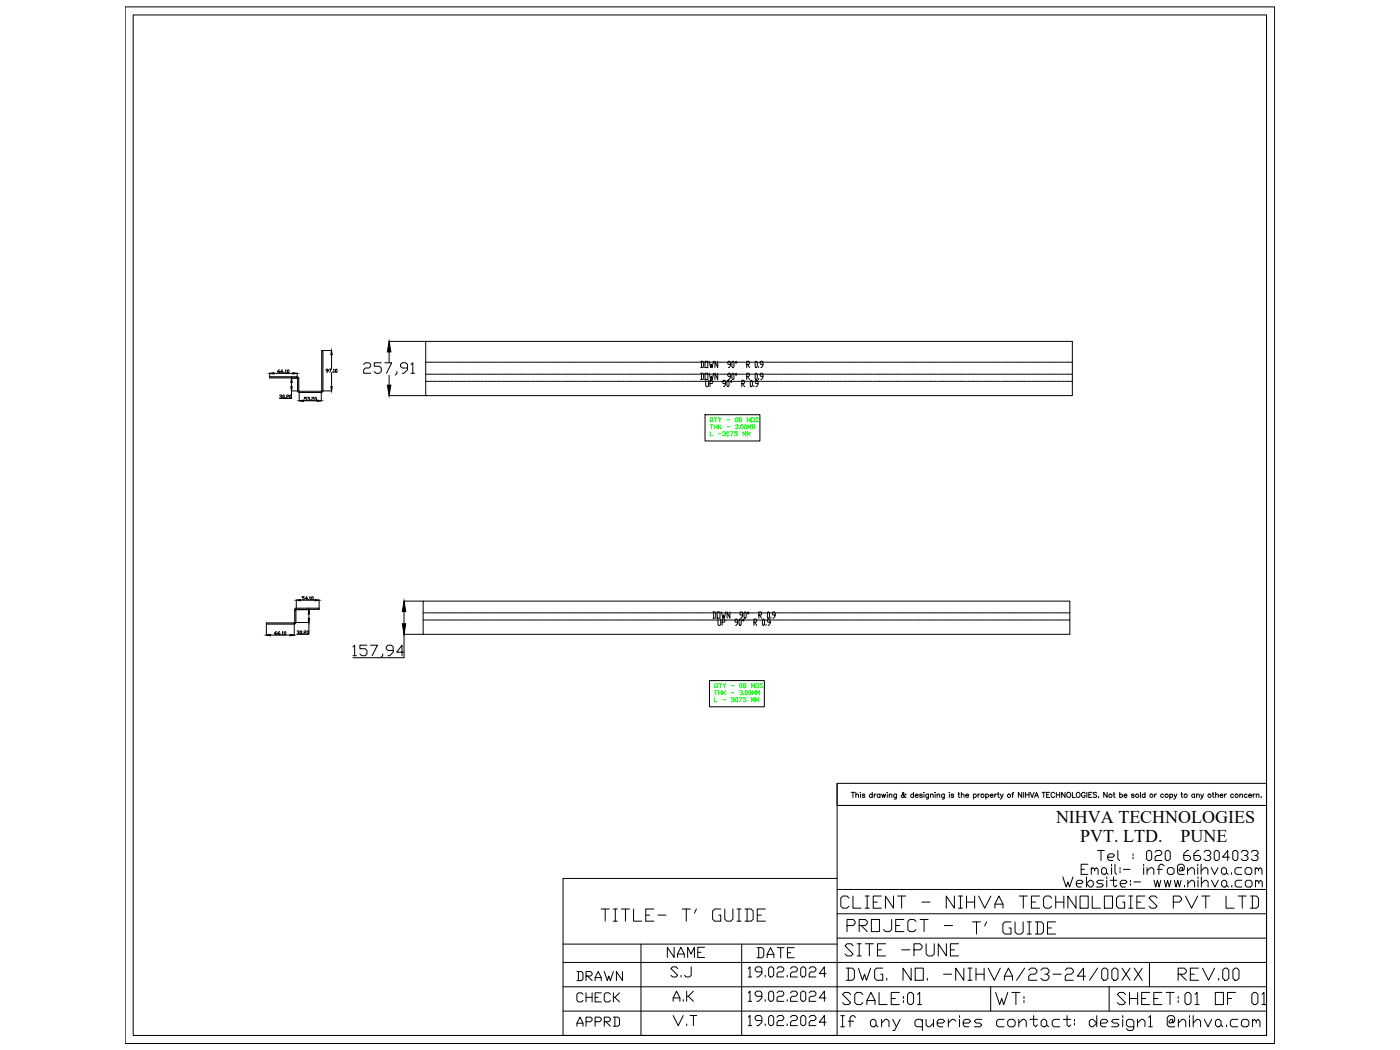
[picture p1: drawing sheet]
<svg xmlns="http://www.w3.org/2000/svg" width="1219mm" height="914mm" viewBox="0 0 1219 914" stroke-linecap="round" stroke-linejoin="round" font-family="sans-serif">
<!-- layer: 0 -->
<g fill="none" stroke="#000" stroke-width=".87">
<path d="M109 6h1001v903h-1001zM116 13h987v889h-987zM339 297h595v48h-563v-48M280 305h1v35h-1zM281 305h8M289 309v12M317 317l1-1h3l2 1v2l-2 1h-3l-1 2v3h6M332 316h-6v3h4l2 1v4l-2 1h-3l-1-1M335 316h6l-4 9M339 306v10M358 317l1-1v9M371 315h2"/>
<path d="M373 315h.1M374 315h2M377 315h.1M378 315h2M380 315h1M381 315h3M384 315h1M385 315h2M388 315h.1M389 315h2M392 315h.1M393 315h2"/>
<path d="M395 315h1M396 315h3M399 315h.1M400 315h2M403 315h.1M404 315h2M406 315h1M407 315h3M410 315h1M411 315h2M414 315h.1M415 315h2"/>
<path d="M418 315h.1M419 315h2M421 315h1M422 315h3M425 315h1M426 315h2M429 315h.1M430 315h2M433 315h.1M433 315h3M436 315h1M437 315h2"/>
<path d="M440 315h.1M441 315h2M444 315h.1M445 315h2M447 315h1M448 315h3M451 315h1M452 315h2M455 315h.1M456 315h2M459 315h.1M459 315h3"/>
<path d="M462 315h1M463 315h3M466 315h.1M467 315h2M470 315h.1M471 315h2M473 315h1M474 315h3M477 315h1M478 315h2M481 315h.1M482 315h2"/>
<path d="M485 315h.1M486 315h2M488 315h1M489 315h3M492 315h.1M493 315h2M496 315h.1M497 315h2M499 315h1M500 315h3M503 315h1M504 315h2"/>
<path d="M507 315h.1M508 315h2M511 315h.1M512 315h2M514 315h1M515 315h3M518 315h1M519 315h2M522 315h.1M523 315h2M526 315h.1M526 315h3"/>
<path d="M529 315h1M530 315h2M533 315h.1M534 315h2M537 315h.1M538 315h2M540 315h1M541 315h3M544 315h1M545 315h2M548 315h.1M549 315h2"/>
<path d="M552 315h.1M553 315h2M555 315h1M556 315h3M559 315h1M560 315h2M563 315h.1M564 315h2M566 315h1M567 315h3M570 315h1M571 315h2"/>
<path d="M574 315h.1M575 315h2M578 315h.1M579 315h2M581 315h1M582 315h3M585 315h1M586 315h2M589 315h.1M590 315h2M593 315h.1M593 315h3"/>
<path d="M596 315h1M597 315h3M600 315h.1M601 315h2M604 315h.1M605 315h2M668 315h2M671 315h.1M672 315h2M674 315h1M675 315h3M678 315h1"/>
<path d="M679 315h2M682 315h.1M683 315h2M686 315h.1M687 315h2M689 315h1M690 315h3M693 315h.1M694 315h2M697 315h.1M698 315h2M700 315h1"/>
<path d="M701 315h3M704 315h1M705 315h2M708 315h.1M709 315h2M712 315h.1M713 315h2M715 315h1M716 315h3M719 315h1M720 315h2M723 315h.1"/>
<path d="M724 315h2M727 315h.1M727 315h3M730 315h1M731 315h2M734 315h.1M735 315h2M738 315h.1M739 315h2M741 315h1M742 315h3M745 315h1"/>
<path d="M746 315h2M749 315h.1M750 315h2M753 315h.1M753 315h3M756 315h1M757 315h3M760 315h.1M761 315h2M764 315h.1M765 315h2M767 315h1"/>
<path d="M768 315h3M771 315h1M772 315h2M775 315h.1M776 315h2M779 315h.1M780 315h2M782 315h1M783 315h3M786 315h.1M787 315h2M790 315h.1"/>
<path d="M791 315h2M793 315h1M794 315h3M797 315h1M798 315h2M801 315h.1M802 315h2M805 315h.1M806 315h2M808 315h1M809 315h3M812 315h1"/>
<path d="M813 315h2M816 315h.1M817 315h2M820 315h.1M820 315h3M823 315h1M824 315h3M827 315h.1M828 315h2M831 315h.1M832 315h2M834 315h1"/>
<path d="M835 315h3M838 315h1M839 315h2M842 315h.1M843 315h2M846 315h.1M846 315h3M849 315h1M850 315h3M853 315h.1M854 315h2M857 315h.1"/>
<path d="M858 315h2M860 315h1M861 315h3M864 315h1M865 315h2M868 315h.1M869 315h2M872 315h.1M873 315h2M875 315h1M876 315h3M879 315h1"/>
<path d="M880 315h2M883 315h.1M884 315h2M886 315h1M887 315h3M890 315h1M891 315h2M894 315h.1M895 315h2M898 315h.1M899 315h2M901 315h1"/>
<path d="M902 315h3M905 315h1M906 315h2M909 315h.1M910 315h2M913 315h.1M913 315h3M916 315h1M917 315h3M920 315h.1M921 315h2M924 315h.1"/>
<path d="M925 315h2M927 315h1M928 315h3M931 315h1M932 315h2M235 325v4h24v-1h-24M239 325h16M243 322l-1 1v1v1l2-1-1-1h-1M246 322l-1 1v1v1l2-1-1-1h-1M248 324v1M248 323l1-1v3M248 325h1"/>
<path d="M251 322l1 1-1 2-1-1zM254 329h6M254 333v4M259 329v11h1v-11M259 328l1 1M259 325v3M286 323h-2v-1h2v1l-2 1M287 321h1l-1 3M289 324v13M289 324h.1M290 322l1-1v3M290 324h1"/>
<path d="M292 322h2l-1 2h-1zM339 327v8M346 324v1l-2 2M355 320h-5l-1-1v-2l1-1h3l2 1v5l-3 3h-2M358 325h3M371 332h2M371 326h2M373 332h.1M373 326h.1M374 332h2M374 326h2M377 332h.1"/>
<path d="M377 326h.1M378 332h2M378 326h2M380 332h1M380 326h1M381 332h3M381 326h3M384 332h1M384 326h1M385 332h2M385 326h2M388 332h.1"/>
<path d="M388 326h.1M389 332h2M389 326h2M392 332h.1M392 326h.1M393 332h2M393 326h2M395 332h1M395 326h1M396 332h3M396 326h3M399 332h.1"/>
<path d="M399 326h.1M400 332h2M400 326h2M403 332h.1M403 326h.1M404 332h2M404 326h2M406 332h1M406 326h1M407 332h3M407 326h3M410 332h1"/>
<path d="M410 326h1M411 332h2M411 326h2M414 332h.1M414 326h.1M415 332h2M415 326h2M418 332h.1M418 326h.1M419 332h2M419 326h2M421 332h1"/>
<path d="M421 326h1M422 332h3M422 326h3M425 332h1M425 326h1M426 332h2M426 326h2M429 332h.1M429 326h.1M430 332h2M430 326h2M433 332h.1"/>
<path d="M433 326h.1M433 332h3M433 326h3M436 332h1M436 326h1M437 332h2M437 326h2M440 332h.1M440 326h.1M441 332h2M441 326h2M444 332h.1"/>
<path d="M444 326h.1M445 332h2M445 326h2M447 332h1M447 326h1M448 332h3M448 326h3M451 332h1M451 326h1M452 332h2M452 326h2M455 332h.1"/>
<path d="M455 326h.1M456 332h2M456 326h2M459 332h.1M459 326h.1M459 332h3M459 326h3M462 332h1M462 326h1M463 332h3M463 326h3M466 332h.1"/>
<path d="M466 326h.1M467 332h2M467 326h2M470 332h.1M470 326h.1M471 332h2M471 326h2M473 332h1M473 326h1M474 332h3M474 326h3M477 332h1"/>
<path d="M477 326h1M478 332h2M478 326h2M481 332h.1M481 326h.1M482 332h2M482 326h2M485 332h.1M485 326h.1M486 332h2M486 326h2M488 332h1"/>
<path d="M488 326h1M489 332h3M489 326h3M492 332h.1M492 326h.1M493 332h2M493 326h2M496 332h.1M496 326h.1M497 332h2M497 326h2M499 332h1"/>
<path d="M499 326h1M500 332h3M500 326h3M503 332h1M503 326h1M504 332h2M504 326h2M507 332h.1M507 326h.1M508 332h2M508 326h2M511 332h.1"/>
<path d="M511 326h.1M512 332h2M512 326h2M514 332h1M514 326h1M515 332h3M515 326h3M518 332h1M518 326h1M519 332h2M519 326h2M522 332h.1"/>
<path d="M522 326h.1M523 332h2M523 326h2M526 332h.1M526 326h.1M526 332h3M526 326h3M529 332h1M529 326h1M530 332h2M530 326h2M533 332h.1"/>
<path d="M533 326h.1M534 332h2M534 326h2M537 332h.1M537 326h.1M538 332h2M538 326h2M540 332h1M540 326h1M541 332h3M541 326h3M544 332h1"/>
<path d="M544 326h1M545 332h2M545 326h2M548 332h.1M548 326h.1M549 332h2M549 326h2M552 332h.1M552 326h.1M553 332h2M553 326h2M555 332h1"/>
<path d="M555 326h1M556 332h3M556 326h3M559 332h1M559 326h1M560 332h2M560 326h2M563 332h.1M563 326h.1M564 332h2M564 326h2M566 332h1"/>
<path d="M566 326h1M567 332h3M567 326h3M570 332h1M570 326h1M571 332h2M571 326h2M574 332h.1M574 326h.1M575 332h2M575 326h2M578 332h.1"/>
<path d="M578 326h.1M579 332h2M579 326h2M581 332h1M581 326h1M582 332h3M582 326h3M585 332h1M585 326h1M586 332h2M586 326h2M589 332h.1"/>
<path d="M589 326h.1M590 332h2M590 326h2M593 332h.1M593 326h.1M593 332h3M593 326h3M596 332h1M596 326h1M597 332h3M597 326h3M600 332h.1"/>
<path d="M600 326h.1M601 332h2M601 326h2M604 332h.1M604 326h.1M605 332h2M605 326h2M668 332h2M668 326h2M671 332h.1M671 326h.1M672 332h2"/>
<path d="M672 326h2M674 332h1M674 326h1M675 332h3M675 326h3M678 332h1M678 326h1M679 332h2M679 326h2M682 332h.1M682 326h.1M683 332h2"/>
<path d="M683 326h2M686 332h.1M686 326h.1M687 332h2M687 326h2M689 332h1M689 326h1M690 332h3M690 326h3M693 332h.1M693 326h.1M694 332h2"/>
<path d="M694 326h2M697 332h.1M697 326h.1M698 332h2M698 326h2M700 332h1M700 326h1M701 332h3M701 326h3M704 332h1M704 326h1M705 332h2"/>
<path d="M705 326h2M708 332h.1M708 326h.1M709 332h2M709 326h2M712 332h.1M712 326h.1M713 332h2M713 326h2M715 332h1M715 326h1M716 332h3"/>
<path d="M716 326h3M719 332h1M719 326h1M720 332h2M720 326h2M723 332h.1M723 326h.1M724 332h2M724 326h2M727 332h.1M727 326h.1M727 332h3"/>
<path d="M727 326h3M730 332h1M730 326h1M731 332h2M731 326h2M734 332h.1M734 326h.1M735 332h2M735 326h2M738 332h.1M738 326h.1M739 332h2"/>
<path d="M739 326h2M741 332h1M741 326h1M742 332h3M742 326h3M745 332h1M745 326h1M746 332h2M746 326h2M749 332h.1M749 326h.1M750 332h2"/>
<path d="M750 326h2M753 332h.1M753 326h.1M753 332h3M753 326h3M756 332h1M756 326h1M757 332h3M757 326h3M760 332h.1M760 326h.1M761 332h2"/>
<path d="M761 326h2M764 332h.1M764 326h.1M765 332h2M765 326h2M767 332h1M767 326h1M768 332h3M768 326h3M771 332h1M771 326h1M772 332h2"/>
<path d="M772 326h2M775 332h.1M775 326h.1M776 332h2M776 326h2M779 332h.1M779 326h.1M780 332h2M780 326h2M782 332h1M782 326h1M783 332h3"/>
<path d="M783 326h3M786 332h.1M786 326h.1M787 332h2M787 326h2M790 332h.1M790 326h.1M791 332h2M791 326h2M793 332h1M793 326h1M794 332h3"/>
<path d="M794 326h3M797 332h1M797 326h1M798 332h2M798 326h2M801 332h.1M801 326h.1M802 332h2M802 326h2M805 332h.1M805 326h.1M806 332h2"/>
<path d="M806 326h2M808 332h1M808 326h1M809 332h3M809 326h3M812 332h1M812 326h1M813 332h2M813 326h2M816 332h.1M816 326h.1M817 332h2"/>
<path d="M817 326h2M820 332h.1M820 326h.1M820 332h3M820 326h3M823 332h1M823 326h1M824 332h3M824 326h3M827 332h.1M827 326h.1M828 332h2"/>
<path d="M828 326h2M831 332h.1M831 326h.1M832 332h2M832 326h2M834 332h1M834 326h1M835 332h3M835 326h3M838 332h1M838 326h1M839 332h2"/>
<path d="M839 326h2M842 332h.1M842 326h.1M843 332h2M843 326h2M846 332h.1M846 326h.1M846 332h3M846 326h3M849 332h1M849 326h1M850 332h3"/>
<path d="M850 326h3M853 332h.1M853 326h.1M854 332h2M854 326h2M857 332h.1M857 326h.1M858 332h2M858 326h2M860 332h1M860 326h1M861 332h3"/>
<path d="M861 326h3M864 332h1M864 326h1M865 332h2M865 326h2M868 332h.1M868 326h.1M869 332h2M869 326h2M872 332h.1M872 326h.1M873 332h2"/>
<path d="M873 326h2M875 332h1M875 326h1M876 332h3M876 326h3M879 332h1M879 326h1M880 332h2M880 326h2M883 332h.1M883 326h.1M884 332h2"/>
<path d="M884 326h2M886 332h1M886 326h1M887 332h3M887 326h3M890 332h1M890 326h1M891 332h2M891 326h2M894 332h.1M894 326h.1M895 332h2"/>
<path d="M895 326h2M898 332h.1M898 326h.1M899 332h2M899 326h2M901 332h1M901 326h1M902 332h3M902 326h3M905 332h1M905 326h1M906 332h2"/>
<path d="M906 326h2M909 332h.1M909 326h.1M910 332h2M910 326h2M913 332h.1M913 326h.1M913 332h3M913 326h3M916 332h1M916 326h1M917 332h3"/>
<path d="M917 326h3M920 332h.1M920 326h.1M921 332h2M921 326h2M924 332h.1M924 326h.1M925 332h2M925 326h2M927 332h1M927 326h1M928 332h3"/>
<path d="M928 326h3M931 332h1M931 326h1M932 332h2M932 326h2M244 344h1l-1 1M245 345v1v1l-1-1M247 344h1l-1 3-1-1zM249 346v1M249 344h1h1v1l-2 1v1h2M252 344h1h1l-1 3-1-1zM254 340h5"/>
<path d="M254 340v7h-10M259 340l2 2h19v-1h-19M260 340l1 1M261 341v8M264 349h12M267 346h-2v1h2l-1 2-1-1M268 346h1l1 1h-1M269 347l1 1-1 1-1-1M270 348v1M271 346h1h1v1l-2 1v1h2M274 346h1h1l-1 3-1-1zM280 342v7"/>
<path d="M280 340v1M281 340l-1 2M281 340h8M339 345h32M614 361h48v23h-48zM265 520h-2v1h2v1h-2M258 530l-1 1M258 531h11M258 522v9h20v-1h-20M262 523h12M268 521h-2l1-1v2M269 522h.1"/>
<path d="M269 535v3M270 520v2M270 522h.1M271 520h1h1l-1 2h-1zM278 522v9M352 523h16M352 533v10M368 534h2M368 540h2M371 534h.1M371 540h.1M372 534h2"/>
<path d="M372 540h2M374 534h1M374 540h1M375 534h3M375 540h3M378 534h1M378 540h1M379 534h2M379 540h2M382 534h.1M382 540h.1M383 534h2"/>
<path d="M383 540h2M386 534h.1M386 540h.1M387 534h2M387 540h2M389 534h1M389 540h1M390 534h3M390 540h3M393 534h1M393 540h1M394 534h2"/>
<path d="M394 540h2M397 534h.1M397 540h.1M398 534h2M398 540h2M401 534h.1M401 540h.1M401 534h3M401 540h3M404 534h1M404 540h1M405 534h2"/>
<path d="M405 540h2M408 534h.1M408 540h.1M409 534h2M409 540h2M412 534h.1M412 540h.1M413 534h2M413 540h2M415 534h1M415 540h1M416 534h3"/>
<path d="M416 540h3M419 534h1M419 540h1M420 534h2M420 540h2M423 534h.1M423 540h.1M424 534h2M424 540h2M427 534h.1M427 540h.1M428 534h2"/>
<path d="M428 540h2M430 534h1M430 540h1M431 534h3M431 540h3M434 534h.1M434 540h.1M435 534h2M435 540h2M438 534h.1M438 540h.1M439 534h2"/>
<path d="M439 540h2M441 534h1M441 540h1M442 534h3M442 540h3M445 534h1M445 540h1M446 534h2M446 540h2M449 534h.1M449 540h.1M450 534h2"/>
<path d="M450 540h2M453 534h.1M453 540h.1M454 534h2M454 540h2M456 534h1M456 540h1M457 534h3M457 540h3M460 534h1M460 540h1M461 534h2"/>
<path d="M461 540h2M464 534h.1M464 540h.1M465 534h2M465 540h2M467 534h1M467 540h1M468 534h3M468 540h3M471 534h1M471 540h1M472 534h2"/>
<path d="M472 540h2M475 534h.1M475 540h.1M476 534h2M476 540h2M479 534h.1M479 540h.1M480 534h2M480 540h2M482 534h1M482 540h1M483 534h3"/>
<path d="M483 540h3M486 534h1M486 540h1M487 534h2M487 540h2M490 534h.1M490 540h.1M491 534h2M491 540h2M494 534h.1M494 540h.1M494 534h3"/>
<path d="M494 540h3M497 534h1M497 540h1M498 534h3M498 540h3M501 534h.1M501 540h.1M502 534h2M502 540h2M505 534h.1M505 540h.1M506 534h2"/>
<path d="M506 540h2M508 534h1M508 540h1M509 534h3M509 540h3M512 534h1M512 540h1M513 534h2M513 540h2M516 534h.1M516 540h.1M517 534h2"/>
<path d="M517 540h2M520 534h.1M520 540h.1M521 534h2M521 540h2M523 534h1M523 540h1M524 534h3M524 540h3M527 534h1M527 540h1M528 534h2"/>
<path d="M528 540h2M531 534h.1M531 540h.1M532 534h2M532 540h2M534 534h1M534 540h1M535 534h3M535 540h3M538 534h1M538 540h1M539 534h2"/>
<path d="M539 540h2M542 534h.1M542 540h.1M543 534h2M543 540h2M546 534h.1M546 540h.1M547 534h2M547 540h2M549 534h1M549 540h1M550 534h3"/>
<path d="M550 540h3M553 534h1M553 540h1M554 534h2M554 540h2M557 534h.1M557 540h.1M558 534h2M558 540h2M561 534h.1M561 540h.1M561 534h3"/>
<path d="M561 540h3M564 534h1M564 540h1M565 534h3M565 540h3M568 534h.1M568 540h.1M569 534h2M569 540h2M572 534h.1M572 540h.1M573 534h2"/>
<path d="M573 540h2M575 534h1M575 540h1M576 534h3M576 540h3M579 534h1M579 540h1M580 534h2M580 540h2M583 534h.1M583 540h.1M584 534h2"/>
<path d="M584 540h2M587 534h.1M587 540h.1M587 534h3M587 540h3M590 534h1M590 540h1M591 534h3M591 540h3M594 534h.1M594 540h.1M595 534h2"/>
<path d="M595 540h2M598 534h.1M598 540h.1M599 534h2M599 540h2M601 534h1M601 540h1M602 534h3M602 540h3M605 534h1M605 540h1M606 534h2"/>
<path d="M606 540h2M609 534h.1M609 540h.1M610 534h2M610 540h2M613 534h.1M613 540h.1M614 534h2M614 540h2M616 534h1M616 540h1M680 534h.1"/>
<path d="M680 540h.1M681 534h2M681 540h2M683 534h1M683 540h1M684 534h3M684 540h3M687 534h1M687 540h1M688 534h2M688 540h2M691 534h.1"/>
<path d="M691 540h.1M692 534h2M692 540h2M695 534h.1M695 540h.1M695 534h3M695 540h3M698 534h1M698 540h1M699 534h2M699 540h2M702 534h.1"/>
<path d="M702 540h.1M703 534h2M703 540h2M706 534h.1M706 540h.1M707 534h2M707 540h2M709 534h1M709 540h1M710 534h3M710 540h3M713 534h1"/>
<path d="M713 540h1M714 534h2M714 540h2M717 534h.1M717 540h.1M718 534h2M718 540h2M721 534h.1M721 540h.1M721 534h3M721 540h3M724 534h1"/>
<path d="M724 540h1M725 534h3M725 540h3M728 534h.1M728 540h.1M729 534h2M729 540h2M732 534h.1M732 540h.1M733 534h2M733 540h2M735 534h1"/>
<path d="M735 540h1M736 534h3M736 540h3M739 534h1M739 540h1M740 534h2M740 540h2M743 534h.1M743 540h.1M744 534h2M744 540h2M747 534h.1"/>
<path d="M747 540h.1M748 534h2M748 540h2M750 534h1M750 540h1M751 534h3M751 540h3M754 534h.1M754 540h.1M755 534h2M755 540h2M758 534h.1"/>
<path d="M758 540h.1M759 534h2M759 540h2M761 534h1M761 540h1M762 534h3M762 540h3M765 534h1M765 540h1M766 534h2M766 540h2M769 534h.1"/>
<path d="M769 540h.1M770 534h2M770 540h2M773 534h.1M773 540h.1M774 534h2M774 540h2M776 534h1M776 540h1M777 534h3M777 540h3M780 534h1"/>
<path d="M780 540h1M781 534h2M781 540h2M784 534h.1M784 540h.1M785 534h2M785 540h2M788 534h.1M788 540h.1M788 534h3M788 540h3M791 534h1"/>
<path d="M791 540h1M792 534h2M792 540h2M795 534h.1M795 540h.1M796 534h2M796 540h2M799 534h.1M799 540h.1M800 534h2M800 540h2M802 534h1"/>
<path d="M802 540h1M803 534h3M803 540h3M806 534h1M806 540h1M807 534h2M807 540h2M810 534h.1M810 540h.1M811 534h2M811 540h2M814 534h.1"/>
<path d="M814 540h.1M815 534h2M815 540h2M817 534h1M817 540h1M818 534h3M818 540h3M821 534h.1M821 540h.1M822 534h2M822 540h2M825 534h.1"/>
<path d="M825 540h.1M826 534h2M826 540h2M828 534h1M828 540h1M829 534h3M829 540h3M832 534h1M832 540h1M833 534h2M833 540h2M836 534h.1"/>
<path d="M836 540h.1M837 534h2M837 540h2M840 534h.1M840 540h.1M841 534h2M841 540h2M843 534h1M843 540h1M844 534h3M844 540h3M847 534h1"/>
<path d="M847 540h1M848 534h2M848 540h2M851 534h.1M851 540h.1M852 534h2M852 540h2M855 534h.1M855 540h.1M855 534h3M855 540h3M858 534h1"/>
<path d="M858 540h1M859 534h2M859 540h2M862 534h.1M862 540h.1M863 534h2M863 540h2M866 534h.1M866 540h.1M867 534h2M867 540h2M869 534h1"/>
<path d="M869 540h1M870 534h3M870 540h3M873 534h1M873 540h1M874 534h2M874 540h2M877 534h.1M877 540h.1M878 534h2M878 540h2M881 534h.1"/>
<path d="M881 540h.1M881 534h3M881 540h3M884 534h1M884 540h1M885 534h3M885 540h3M888 534h.1M888 540h.1M889 534h2M889 540h2M892 534h.1"/>
<path d="M892 540h.1M893 534h2M893 540h2M895 534h1M895 540h1M896 534h3M896 540h3M899 534h1M899 540h1M900 534h2M900 540h2M903 534h.1"/>
<path d="M903 540h.1M904 534h2M904 540h2M907 534h.1M907 540h.1M908 534h2M908 540h2M910 534h1M910 540h1M911 534h3M911 540h3M914 534h1"/>
<path d="M914 540h1M915 534h2M915 540h2M918 534h.1M918 540h.1M919 534h2M919 540h2M921 534h1M921 540h1M922 534h3M922 540h3M925 534h1"/>
<path d="M925 540h1M926 534h2M926 540h2M929 534h.1M929 540h.1M930 534h2M930 540h2M232 544h24v-2h-24v11M236 553h17M241 550l-2 1v1l2 1v-1l-2-1M243 550l-1 1v1l1 1 1-1-2-1M245 552v1"/>
<path d="M246 551v-1v3M246 553h1M248 551v-1l1 1-1 2v-1zM256 544l2-2v-11h-1v11h12v10h-10M256 544v9M257 542h-1M259 550h2l-1 1M260 551h1l-1 1h-1M261 550h2l-1 2h-1zM264 552h.1M265 550h1v1h-1v1h1M267 550h2l-1 2h-1z"/>
<path d="M352 552h580v-29h-564v29M352 552v21h-45M307 563l2-1v9M307 571h3M320 562h-7v3h5l2 1v3l-2 2h-3l-2-2M323 562h6l-5 9M333 569v2l-1 2M342 566h-4l-2-1v-2l2-1h3l1 1v5l-3 3h-1M352 568h-6l4-6v9M618 593h48v23h-48zM729 682h374v19h-374zM729 682v220h-239v-137h239"/>
<path d="M741 690h3M743 690v4M745 692h1h1l1 2M745 690v4M749 690h.1M749 692v2M753 692h-1h-1v1h2v1h-1h-1M760 692a1.4 1.4 0 0 0-2 0 1.4 1.4 0 0 0 0 2 1.4 1.4 0 0 0 2 0M760 690v4M761 692v2M763 692h-1l-1 1M766 692a1.4 1.4 0 0 0-2 0 1.4 1.4 0 0 0 0 2 1.4 1.4 0 0 0 2 0"/>
<path d="M766 692v2M768 692l1 2 1-2v2l1-2M772 690h.1M773 692v2M774 692h1h2v2M774 692v2M781 692v4h-2M781 692a1.4 1.4 0 0 0-2 0 1.4 1.4 0 0 0 0 2 1.4 1.4 0 0 0 2 0M789 692a2.7 2.7 0 0 1-4 2v-1l2-2v-1l-1 1v1l2 2h1M796 692a1.5 1.5 0 0 0-3 0 1.4 1.4 0 0 0 0 2 1.5 1.5 0 0 0 3 0M796 690v4M797 693h3a1.4 1.4 0 0 0-2-1 1.4 1.4 0 0 0-1 1 1.4 1.4 0 0 0 1 1h2"/>
<path d="M803 692h-1h-1l2 1v1h-1h-1M804 690h.1M805 692v2M809 692l-1 4h-1M809 692a1.4 1.4 0 0 0-2 0 1.4 1.4 0 0 0 0 2 1.4 1.4 0 0 0 2 0M810 692h1h1l1 2M810 692v2M814 690h.1M814 692v2M816 692h1h1v2M816 692v2M822 692v4h-2"/>
<path d="M822 692a1.4 1.4 0 0 0-2 0 1.4 1.4 0 0 0 0 2 1.4 1.4 0 0 0 2 0M827 690h.1M827 692v2M831 692h-1h-2v1h2l1 1h-1h-2M834 692h2M835 690v4h1M837 692h1h1l1 2M837 690v4M841 693h3a1.4 1.4 0 0 0-2-1 1.4 1.4 0 0 0-1 1 1.4 1.4 0 0 0 1 1h2M848 692a1.4 1.4 0 0 1 2 0 1.4 1.4 0 0 1 0 2 1.4 1.4 0 0 1-2 0M848 692v4M852 692v2"/>
<path d="M853 692h-1v1M858 692a1.5 1.5 0 0 1 3 0 1.4 1.4 0 0 1 0 2 1.5 1.5 0 0 1-3 0M858 692v4M862 693h3a1.4 1.4 0 0 0-2-1 1.4 1.4 0 0 0-1 1 1.4 1.4 0 0 0 1 1h2M866 692v2M868 692h-1l-1 1M869 692h1M869 690v4h1M871 692l1 2 2-2M872 694l-1 2M881 692h2M883 690l-1 1v3"/>
<path d="M890 690v4l-3-4v4M891 690v4M893 690v4M893 692h3M896 690v4M897 690l2 4 2-4M901 694l2-4 1 4M902 693h2M907 690h3M909 690v4M911 692h2M914 690h-3v4h3"/>
<path d="M918 691a1.6 1.6 0 0 0-1-1 1.6 1.6 0 0 0-2 2v1a1.6 1.6 0 0 0 2 1 1.6 1.6 0 0 0 1-1M920 692h3M920 690v4M923 690v4M928 690v4l-3-4v4M929 691l1-1a2 2 0 0 1 2 2 2 2 0 0 1-3 2zM934 690v4h2M938 691v-1a2 2 0 0 1 3 2 2 2 0 0 1-3 2zM945 691a1.6 1.6 0 0 0-2-1 1.6 1.6 0 0 0-1 2v1a1.6 1.6 0 0 0 1 1 1.6 1.6 0 0 0 2-1h-1M947 690v4M948 692h2M951 690h-3v4h3"/>
<path d="M955 691l-1-1-2 1v1l3 1-1 1h-2M957 694h.1M964 690v4l-3-4v4M969 692h2M970 690v4h1M975 692a1.4 1.4 0 0 1 2 0 1.4 1.4 0 0 1 0 2 1.4 1.4 0 0 1-2 0M975 690v4M979 693h2a1.4 1.4 0 0 0-1-1 1.4 1.4 0 0 0-1 1 1.4 1.4 0 0 0 1 1h1M988 692h-1h-1v1h1l1 1h-1h-2M993 690v4M997 692a1.4 1.4 0 0 0-2 0 1.4 1.4 0 0 0 0 2 1.4 1.4 0 0 0 2 0M997 690v4"/>
<path d="M1006 692v2M1007 692h-1v1M1013 692a1.4 1.4 0 0 0-2 0 1.4 1.4 0 0 0 0 2 1.4 1.4 0 0 0 2 0M1019 692a1.4 1.4 0 0 1 2 0 1.4 1.4 0 0 1 0 2 1.4 1.4 0 0 1-2 0M1019 692v4M1022 692l2 2 1-2M1024 694l-2 2M1028 692h2M1029 690v4h1M1040 692a1.4 1.4 0 0 0-2 0 1.4 1.4 0 0 0 0 2 1.4 1.4 0 0 0 2 0M1040 692v2M1042 692h1h1v2"/>
<path d="M1042 692v2M1046 692l1 2 1-2M1047 694l-2 2M1056 692h1M1056 690v4h1M1059 692h1h1v2M1059 690v4M1062 693h3a1.4 1.4 0 0 0-2-1 1.4 1.4 0 0 0-1 1 1.4 1.4 0 0 0 2 1h1M1066 692v2M1068 692h-1l-1 1M1074 692a1.4 1.4 0 0 0-2 0 1.4 1.4 0 0 0 0 2 1.4 1.4 0 0 0 2 0M1080 692h1h1v2"/>
<path d="M1080 692v2M1086 692a1.4 1.4 0 0 0-2 0 1.4 1.4 0 0 0 0 2 1.4 1.4 0 0 0 2 0M1087 693h3a1.4 1.4 0 0 0-2-1 1.4 1.4 0 0 0-1 1 1.4 1.4 0 0 0 1 1h2M1091 692v2M1093 692h-1l-1 1M1094 692h1h1v2M1094 692v2M1098 694h.1M729 701h374M1103 701v201M729 775h374M729 796h374"/>
<path d="M729 817h374M490 838h613M490 822h239M558 822v80M646 822v80M490 859h613M966 859v22M490 881h613"/>
<circle cx="856" cy="693" r="1.5"/>
<circle cx="879" cy="693" r="1.5"/>
<circle cx="967" cy="693" r="1.5"/>
<circle cx="990" cy="693" r="1.5"/>
<circle cx="1003" cy="693" r="1.5"/>
<circle cx="1016" cy="693" r="1.5"/>
<circle cx="1033" cy="693" r="1.5"/>
<circle cx="1053" cy="693" r="1.5"/>
<circle cx="1077" cy="693" r="1.5"/>
</g>
<g fill="#000" stroke="#000" stroke-width=".87">
<path d="M289 305v4h-1zM339 297l1 9h-3zM235 325h4v1zM254 329v4h-1zM253 337h1v3zM255 325h4l-4 1zM288 337h1v3zM337 335h3l-1 10zM261 349l3-1v2zM276 348l4 1-4 1zM258 523l4-1v1zM269 531l1 4h-2z"/>
<path d="M268 538h2l-1 4zM274 522l4 1h-4zM352 523l1 10h-3zM232 553l4-1v2zM253 552l3 1-3 1zM350 543h3l-1 9z"/>
</g>
<g fill="none" stroke="#0f0" stroke-width=".87">
<path d="M618 376v4h3M618 370h3M620 366v1h-2v-3h2h1l-1 3h1M620 370v3M622 364h2M622 370v3M622 372h2M623 364v3M624 370v3M626 364l1 2v1M626 370v3M626 378h2"/>
<path d="M626 372l2 1M628 370l-2 2M628 364l-1 2M629 377l2-1 1 1-1 1M631 378h1l-1 2-2-1M633 366h2M633 372h2M634 376l1 1v2l-1 1-1-1v-2zM636 376h2l-1 4M640 364h1h1v3h-2zM640 370h1h2v1l-1 1M642 372h1l-1 1h-2"/>
<path d="M642 376h-2v1l2 1v2l-2-1M644 366l-1-1 1-1h1l1 1-2 1-1 1h2h1l-1-1M644 373h.1M645 370h1h1v3h-1h-1zM647 380v-4l1 2 2-2v4M648 370h1h1v3h-2zM651 380v-4l1 2 1-2v4M651 373v-3l2 2 1-2v3M653 364v3l-2-3v3M654 364h3v3h-3zM655 373v-3l1 2 1-2v3M660 364h-2l2 3h-2"/>
<path d="M623 598h1l-1 1-1-1v-2l2-1 1 1-1 2 1 1M626 595h2M627 595v4M630 595l1 2v2M632 595l-1 2M637 597h2M644 596l1-1 1 1v2l-1 1-1-1zM648 597l-1-1 1-1h1l1 1-2 1-1 1 2 1 1-1-1-1M657 595v4l-2-4v4M658 595h3v4h-3zM664 596v-1l-2 1 2 2v1l-2-1M622 607v4h3"/>
<path d="M622 601h3M623 601v4M626 601v4M626 603h2M628 601v4M630 601v4M630 609h2M630 603l2 2M632 601l-2 2M637 608l2-1v2h-1M637 603h2M639 609v1v1h-2"/>
<path d="M641 607l1 1v3h-1v-3zM644 607h2l-2 4M644 602l2-1 1 2h-2M646 603l1 1-1 1-2-1M648 604v1M649 602l1-1 1 1v2l-1 1-1-1zM650 607h-3v2h2l1 2h-1h-2M652 602l1-1 1 1v2l-1 1-1-1zM655 611v-4l1 3 1-3v4M655 605v-4l1 3 2-3v4M658 611v-4l1 3 2-3v4M659 605v-4l1 3 1-3v4"/>
</g>
<text font-size="18.5" x="731" y="899">If any queries contact: design1 @nihva.com</text>
<g font-size="15.9">
<text x="731" y="792">CLIENT - NIHVA TECHNOLOGIES PVT LTD</text>
<text x="522" y="803">TITLE- T' GUIDE</text>
<text x="737" y="812">PROJECT -</text>
<text x="846" y="815">T' GUIDE</text>
<text x="735" y="834">SITE -PUNE</text>
<text x="736" y="855">DWG. NO. -NIHVA/23-24/00XX</text>
<text x="1025" y="855">REV.00</text>
<text x="733" y="876">SCALE:</text>
<text x="790" y="876">01</text>
<text x="866" y="876">WT:</text>
<text x="972" y="876">SHEET:</text>
<text x="1031" y="876">01 OF 01</text>
</g>
<g font-size="15.6">
<text x="920" y="717">NIHVA TECHNOLOGIES</text>
<text x="941" y="733">PVT. LTD.</text>
<text x="1028" y="733">PUNE</text>
</g>
<g font-size="13.7">
<text x="955" y="751">Tel : 020 66304033</text>
<text x="941" y="763">Email:- info@nihva.com</text>
<text x="925" y="774">Website:- www.nihva.com</text>
<text x="580" y="835">NAME</text>
<text x="658" y="835">DATE</text>
<text x="583" y="852">S.J</text>
<text x="651" y="852">19.02.2024</text>
<text x="585" y="873">A.K</text>
<text x="651" y="873">19.02.2024</text>
<text x="585" y="894">V.T</text>
<text x="651" y="894">19.02.2024</text>
</g>
<g font-size="12.8">
<text x="502" y="874">CHECK</text>
<text x="502" y="895">APPRD</text>
</g>
<text font-size="12.3" x="502" y="855">DRAWN</text>
<g font-size="9.7">
<text x="609" y="321">DOWN 90° R 0.9</text>
<text x="614" y="338">UP 90° R 0.9</text>
<text x="620" y="540">DOWN 90° R 0.9</text>
</g>
<g font-size="9.3">
<text x="609" y="332">DOWN 90° R 0.9</text>
<text x="624" y="546">UP 90° R 0.9</text>
</g>
</svg>
